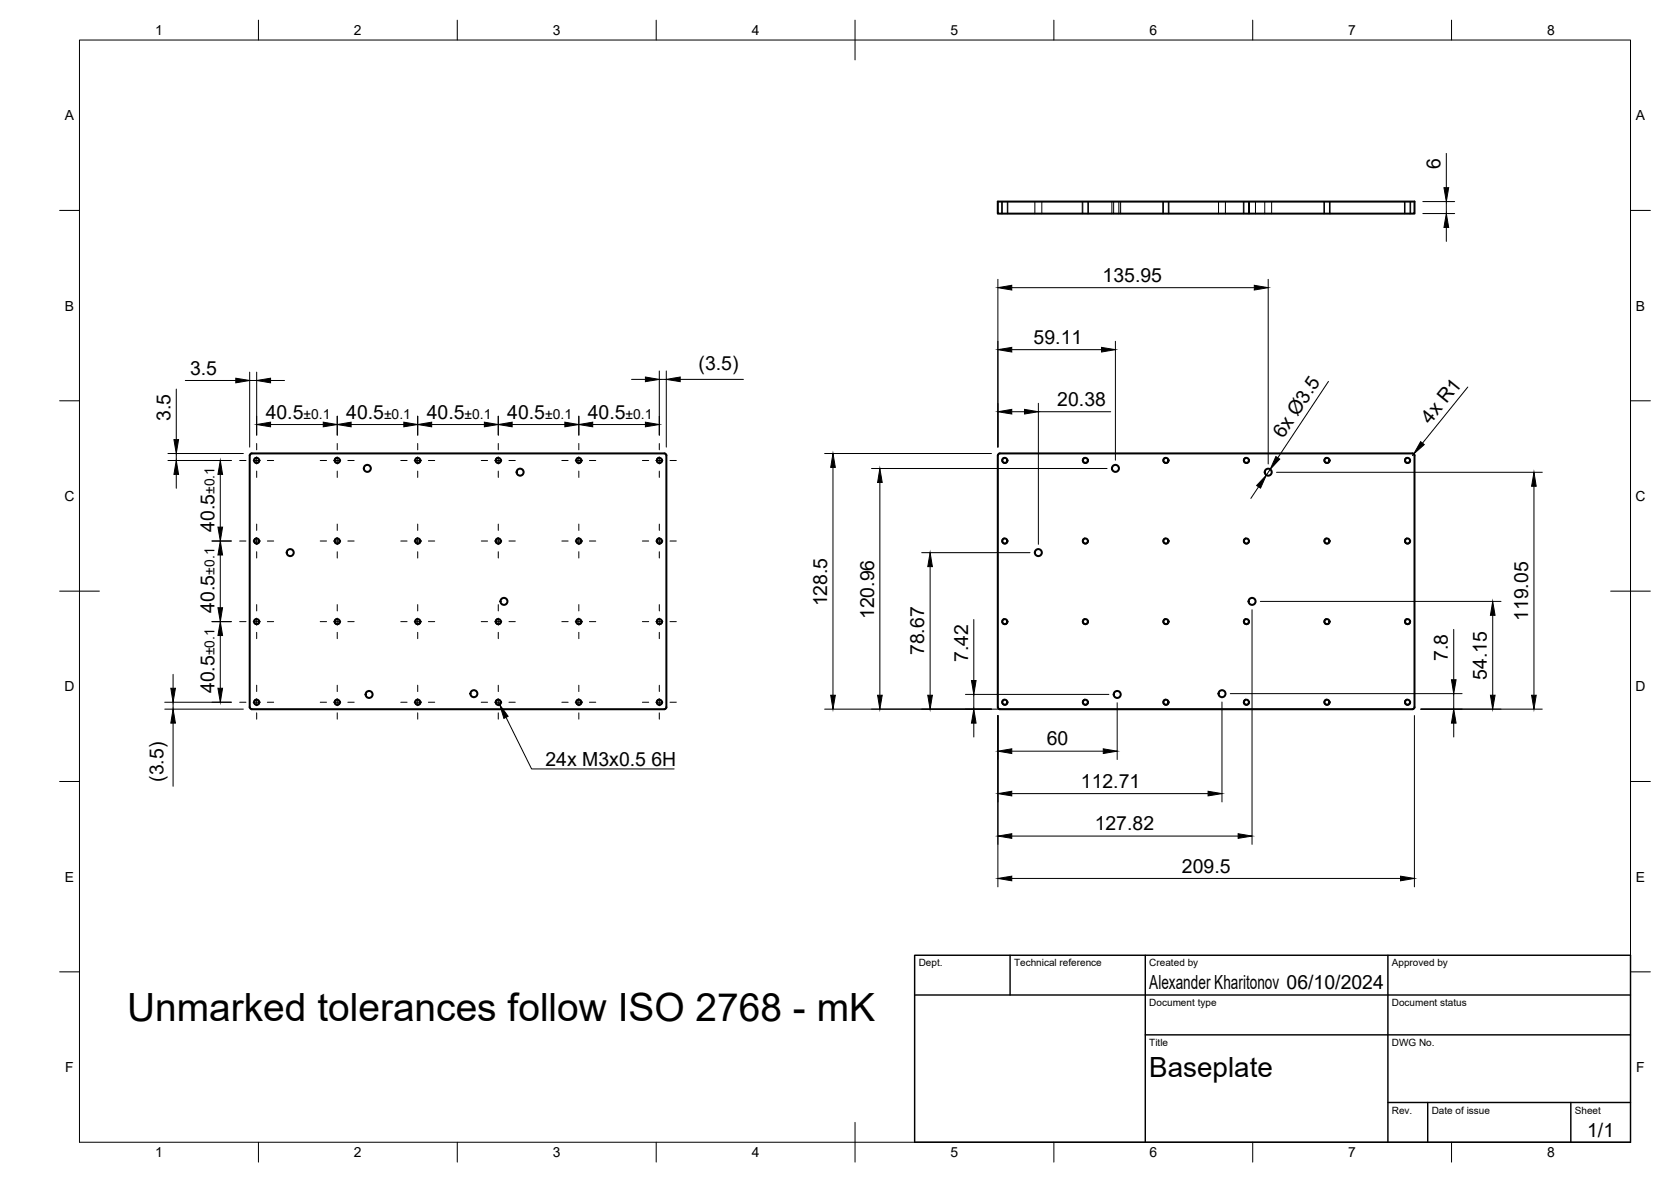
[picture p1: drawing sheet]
<svg xmlns="http://www.w3.org/2000/svg" width="420mm" height="297mm" viewBox="0 0 420 297" stroke-linecap="round" stroke-linejoin="round" font-family="sans-serif">
<!-- layer: Visible -->
<g fill="none" stroke="#000" stroke-width=".51">
<path d="M250.9 50.7h104.8v3h-104.8zM167 113.9l-104 .1-.2 .4v63.3l.5 .5h103.7M167.1 113.9l.4 .3 .1 .3v63.2l-.3 .4-.2 .1M250.9 114.5v63.2M250.9 114.4l.1-.2 .4-.3h103.8l.2 .1 .3 .4v63.3l-.3 .4-104 .1-.5-.5"/>
<circle cx="64.5" cy="115.7" r=".62"/>
<circle cx="84.8" cy="115.7" r=".62"/>
<circle cx="92.4" cy="117.7" r=".88"/>
<circle cx="105.1" cy="115.7" r=".62"/>
<circle cx="125.3" cy="115.7" r=".62"/>
<circle cx="130.8" cy="118.7" r=".88"/>
<circle cx="145.6" cy="115.7" r=".62"/>
<circle cx="165.8" cy="115.7" r=".62"/>
<circle cx="252.7" cy="115.7" r=".62"/>
<circle cx="272.9" cy="115.7" r=".62"/>
<circle cx="280.5" cy="117.7" r=".88"/>
<circle cx="293.2" cy="115.7" r=".62"/>
<circle cx="313.4" cy="115.7" r=".62"/>
<circle cx="318.9" cy="118.7" r=".88"/>
<circle cx="333.7" cy="115.7" r=".62"/>
<circle cx="353.9" cy="115.7" r=".62"/>
<circle cx="64.5" cy="135.9" r=".62"/>
<circle cx="73" cy="138.9" r=".88"/>
<circle cx="84.8" cy="135.9" r=".62"/>
<circle cx="105.1" cy="135.9" r=".62"/>
<circle cx="125.3" cy="135.9" r=".62"/>
<circle cx="145.6" cy="135.9" r=".62"/>
<circle cx="165.8" cy="135.9" r=".62"/>
<circle cx="252.7" cy="135.9" r=".62"/>
<circle cx="261.1" cy="138.9" r=".88"/>
<circle cx="272.9" cy="135.9" r=".62"/>
<circle cx="293.2" cy="135.9" r=".62"/>
<circle cx="313.4" cy="135.9" r=".62"/>
<circle cx="333.7" cy="135.9" r=".62"/>
<circle cx="353.9" cy="135.9" r=".62"/>
<circle cx="64.5" cy="156.2" r=".62"/>
<circle cx="84.8" cy="156.2" r=".62"/>
<circle cx="105.1" cy="156.2" r=".62"/>
<circle cx="125.3" cy="156.2" r=".62"/>
<circle cx="126.7" cy="151.1" r=".88"/>
<circle cx="145.6" cy="156.2" r=".62"/>
<circle cx="165.8" cy="156.2" r=".62"/>
<circle cx="252.7" cy="156.2" r=".62"/>
<circle cx="272.9" cy="156.2" r=".62"/>
<circle cx="293.2" cy="156.2" r=".62"/>
<circle cx="313.4" cy="156.2" r=".62"/>
<circle cx="314.8" cy="151.1" r=".88"/>
<circle cx="333.7" cy="156.2" r=".62"/>
<circle cx="353.9" cy="156.2" r=".62"/>
<circle cx="64.5" cy="176.5" r=".62"/>
<circle cx="84.8" cy="176.5" r=".62"/>
<circle cx="92.8" cy="174.5" r=".88"/>
<circle cx="105.1" cy="176.5" r=".62"/>
<circle cx="119.2" cy="174.3" r=".88"/>
<circle cx="125.3" cy="176.5" r=".62"/>
<circle cx="145.6" cy="176.5" r=".62"/>
<circle cx="165.8" cy="176.5" r=".62"/>
<circle cx="252.7" cy="176.5" r=".62"/>
<circle cx="272.9" cy="176.5" r=".62"/>
<circle cx="280.9" cy="174.5" r=".88"/>
<circle cx="293.2" cy="176.5" r=".62"/>
<circle cx="307.3" cy="174.3" r=".88"/>
<circle cx="313.4" cy="176.5" r=".62"/>
<circle cx="333.7" cy="176.5" r=".62"/>
<circle cx="353.9" cy="176.5" r=".62"/>
</g>
<!-- layer: Visible Narrow -->
<g fill="none" stroke="#000" stroke-width=".25">
<path d="M64.4 114.9a.77 .77 0 0 0-.6 .9 .77 .77 0 0 0 .9 .7 .77 .77 0 0 0 .6-.9M84.7 114.9a.77 .77 0 0 0-.7 .9 .77 .77 0 0 0 .9 .7 .77 .77 0 0 0 .7-.9M104.9 114.9a.77 .77 0 0 0-.6 .9 .77 .77 0 0 0 .9 .7 .77 .77 0 0 0 .6-.9M125.2 114.9a.77 .77 0 0 0-.7 .9 .77 .77 0 0 0 .9 .7 .77 .77 0 0 0 .7-.9M145.4 114.9a.77 .77 0 0 0-.6 .9 .77 .77 0 0 0 .9 .7 .77 .77 0 0 0 .6-.9M165.7 114.9a.77 .77 0 0 0-.7 .9 .77 .77 0 0 0 .9 .7 .77 .77 0 0 0 .7-.9M252.5 114.9a.77 .77 0 0 0-.6 .9 .77 .77 0 0 0 .9 .7 .77 .77 0 0 0 .6-.9M272.8 114.9a.77 .77 0 0 0-.6 .9 .77 .77 0 0 0 .8 .7 .77 .77 0 0 0 .7-.9M293 114.9a.77 .77 0 0 0-.6 .9 .77 .77 0 0 0 .9 .7 .77 .77 0 0 0 .6-.9M313.3 114.9a.77 .77 0 0 0-.7 .9 .77 .77 0 0 0 .9 .7 .77 .77 0 0 0 .7-.9M333.5 114.9a.77 .77 0 0 0-.6 .9 .77 .77 0 0 0 .9 .7 .77 .77 0 0 0 .6-.9M353.8 114.9a.77 .77 0 0 0-.6 .9 .77 .77 0 0 0 .9 .7 .77 .77 0 0 0 .6-.9"/>
<path d="M64.4 135.2a.77 .77 0 0 0-.6 .9 .77 .77 0 0 0 .9 .6 .77 .77 0 0 0 .6-.9M84.7 135.2a.77 .77 0 0 0-.7 .9 .77 .77 0 0 0 .9 .6 .77 .77 0 0 0 .7-.9M104.9 135.2a.77 .77 0 0 0-.6 .9 .77 .77 0 0 0 .9 .6 .77 .77 0 0 0 .6-.9M125.2 135.2a.77 .77 0 0 0-.7 .9 .77 .77 0 0 0 .9 .6 .77 .77 0 0 0 .7-.9M145.4 135.2a.77 .77 0 0 0-.6 .9 .77 .77 0 0 0 .9 .6 .77 .77 0 0 0 .6-.9M165.7 135.2a.77 .77 0 0 0-.7 .9 .77 .77 0 0 0 .9 .6 .77 .77 0 0 0 .7-.9M252.5 135.2a.77 .77 0 0 0-.6 .9 .77 .77 0 0 0 .9 .6 .77 .77 0 0 0 .6-.9M272.8 135.2a.77 .77 0 0 0-.6 .9 .77 .77 0 0 0 .8 .6 .77 .77 0 0 0 .7-.9M293 135.2a.77 .77 0 0 0-.6 .9 .77 .77 0 0 0 .9 .6 .77 .77 0 0 0 .6-.9M313.3 135.2a.77 .77 0 0 0-.7 .9 .77 .77 0 0 0 .9 .6 .77 .77 0 0 0 .7-.9M333.5 135.2a.77 .77 0 0 0-.6 .9 .77 .77 0 0 0 .9 .6 .77 .77 0 0 0 .6-.9M353.8 135.2a.77 .77 0 0 0-.6 .9 .77 .77 0 0 0 .9 .6 .77 .77 0 0 0 .6-.9"/>
<path d="M64.4 155.4a.77 .77 0 0 0-.6 .9 .77 .77 0 0 0 .9 .7 .77 .77 0 0 0 .6-.9M84.7 155.4a.77 .77 0 0 0-.7 .9 .77 .77 0 0 0 .9 .7 .77 .77 0 0 0 .7-.9M104.9 155.4a.77 .77 0 0 0-.6 .9 .77 .77 0 0 0 .9 .7 .77 .77 0 0 0 .6-.9M125.2 155.4a.77 .77 0 0 0-.7 .9 .77 .77 0 0 0 .9 .7 .77 .77 0 0 0 .7-.9M145.4 155.4a.77 .77 0 0 0-.6 .9 .77 .77 0 0 0 .9 .7 .77 .77 0 0 0 .6-.9M165.7 155.4a.77 .77 0 0 0-.7 .9 .77 .77 0 0 0 .9 .7 .77 .77 0 0 0 .7-.9M252.5 155.4a.77 .77 0 0 0-.6 .9 .77 .77 0 0 0 .9 .7 .77 .77 0 0 0 .6-.9M272.8 155.4a.77 .77 0 0 0-.6 .9 .77 .77 0 0 0 .8 .7 .77 .77 0 0 0 .7-.9M293 155.4a.77 .77 0 0 0-.6 .9 .77 .77 0 0 0 .9 .7 .77 .77 0 0 0 .6-.9M313.3 155.4a.77 .77 0 0 0-.7 .9 .77 .77 0 0 0 .9 .7 .77 .77 0 0 0 .7-.9M333.5 155.4a.77 .77 0 0 0-.6 .9 .77 .77 0 0 0 .9 .7 .77 .77 0 0 0 .6-.9M353.8 155.4a.77 .77 0 0 0-.6 .9 .77 .77 0 0 0 .9 .7 .77 .77 0 0 0 .6-.9"/>
<path d="M64.4 175.7a.77 .77 0 0 0-.6 .9 .77 .77 0 0 0 .9 .6 .77 .77 0 0 0 .6-.9M84.7 175.7a.77 .77 0 0 0-.7 .9 .77 .77 0 0 0 .9 .6 .77 .77 0 0 0 .7-.9M104.9 175.7a.77 .77 0 0 0-.6 .9 .77 .77 0 0 0 .9 .6 .77 .77 0 0 0 .6-.9M125.2 175.7a.77 .77 0 0 0-.7 .9 .77 .77 0 0 0 .9 .6 .77 .77 0 0 0 .7-.9M145.4 175.7a.77 .77 0 0 0-.6 .9 .77 .77 0 0 0 .9 .6 .77 .77 0 0 0 .6-.9M165.7 175.7a.77 .77 0 0 0-.7 .9 .77 .77 0 0 0 .9 .6 .77 .77 0 0 0 .7-.9M252.5 175.7a.77 .77 0 0 0-.6 .9 .77 .77 0 0 0 .9 .6 .77 .77 0 0 0 .6-.9M272.8 175.7a.77 .77 0 0 0-.6 .9 .77 .77 0 0 0 .8 .6 .77 .77 0 0 0 .7-.9M293 175.7a.77 .77 0 0 0-.6 .9 .77 .77 0 0 0 .9 .6 .77 .77 0 0 0 .6-.9M313.3 175.7a.77 .77 0 0 0-.7 .9 .77 .77 0 0 0 .9 .6 .77 .77 0 0 0 .7-.9M333.5 175.7a.77 .77 0 0 0-.6 .9 .77 .77 0 0 0 .9 .6 .77 .77 0 0 0 .6-.9M353.8 175.7a.77 .77 0 0 0-.6 .9 .77 .77 0 0 0 .9 .6 .77 .77 0 0 0 .6-.9"/>
</g>
<!-- layer: Hidden -->
<g fill="none" stroke="#000" stroke-width=".25">
<path d="M252 50.7v3M253.3 50.7v3M260.2 50.7v3M262 50.7v3M272.3 50.7v3M273.5 50.7v3M279.6 50.7v3M280 50.7v3M281.3 50.7v3M281.8 50.7v3M292.5 50.7v3M293.8 50.7v3"/>
<path d="M306.4 50.7v3M308.1 50.7v3M312.8 50.7v3M313.9 50.7v3M314 50.7v3M315.7 50.7v3M318 50.7v3M319.7 50.7v3M333 50.7v3M334.3 50.7v3M353.3 50.7v3M354.5 50.7v3"/>
</g>
<!-- layer: Hidden Narrow -->
<path d="M251.9 50.7v3M253.4 50.7v3M272.1 50.7v3M273.7 50.7v3M292.4 50.7v3M293.9 50.7v3M312.6 50.7v3M314.2 50.7v3M332.9 50.7v3M334.4 50.7v3M353.1 50.7v3M354.7 50.7v3" fill="none" stroke="#000" stroke-width=".25"/>
<!-- layer: BORDER -->
<g fill="none" stroke="#000" stroke-width=".25">
<path d="M20 10.1h390v276.9h-390zM65 5.1v5M115 5.1v5M165 5.1v5M215 5.1v10M265 5.1v5M315 5.1v5M365 5.1v5M15 52.9h5M410 52.9h5M15 100.7h5M410 100.7h5"/>
<path d="M15 148.6h10M405 148.6h10M15 196.4h5M410 196.4h5M15 244.2h5M410 244.2h5M65 287v5M115 287v5M165 287v5M215 282.1v9.9M265 287v5M315 287v5"/>
<path d="M365 287v5"/>
</g>
<!-- layer: TITLEBLOCK -->
<path d="M230 240.1h180v46.9h-180zM230 250h180M254 240.1v9.9M288 240.1v46.9M349 240.1v46.9M288 260.1h122M349 277.1h61M359 277.1v9.9M395 277.1v9.9" fill="none" stroke="#000" stroke-width=".36"/>
<!-- layer: FD_Dimensions -->
<g fill="none" stroke="#000" stroke-width=".25">
<path d="M363.7 38.6v8.6M357.8 53.7h8M357.8 50.7h8M363.7 50.7v3M363.7 57.2v3.5M250.9 70.2v42.2M254.4 72.3h61M318.9 70.2v46.4M44.3 97.8v12.7M46.6 95.6h12.7M62.8 93.5v18.9M62.8 95.6h1.7"/>
<path d="M64.5 93.5v15.9M68 95.6h3.5M158.8 95.3h3.5M165.8 93.2v16.2M165.8 95.3h1.7M167.5 93.2v19.2M171 95.3h15.9M254.4 87.9h22.6M280.5 85.8v29.8M334 95.8l-12.7 19.2M369.1 97.3l-11.4 14.1M42.2 114h19"/>
<path d="M42.2 115.7h16M44.3 114v1.7M44.3 119.2v3.5M55.4 119.2v13.3M68 106.7h13.3M84.8 104.6v4.8M88.3 106.7h13.2M105 104.6v4.8M108.5 106.7h13.3M125.3 104.6v4.8M128.8 106.7h13.2M145.5 104.6v4.8"/>
<path d="M149 106.7h13.3M207.3 114h42M209.4 117.5v57.2M219.1 117.7h59.3M254.4 103.5h3.2M261.1 101.4v35.4M261.1 103.5h18.2M319.4 118l-1 1.4M321 118.7h66.8M355.5 114.1l-.3 .4M53.3 136h4.9M55.4 139.5v13.2"/>
<path d="M221.2 121.2v53.5M231.8 138.9h27.2M316.5 122.3l-2 3M385.7 122.2v52.5M53.3 156.2h4.9M55.4 159.7v13.3M233.9 142.4v32.3M244.9 155.7v15.3M314.8 153.2v59M316.9 151.1h60.5M365.5 158.2v12.6M375.3 154.6v20.1"/>
<path d="M41.4 178.2h19.8M41.4 176.5h16.8M43.5 169.5v3.5M43.5 176.5v1.7M207.3 178.2h145.8M242.8 174.5h36M244.9 174.5v3.7M250.9 179.8v43.1M280.9 176.6v14.3M307.3 176.4v25.1M309.4 174.3h58.2M355.6 179.8v43.1"/>
<path d="M357.3 178.2h30.5M365.5 174.3v3.9M43.5 181.7v15.9M244.9 181.7v3.5M254.4 199.4h49.4M254.4 188.8h23M365.5 181.7v3.5M254.4 210.1h56.9M254.4 220.8h97.7"/>
</g>
<g fill="#000" stroke="#000" stroke-width=".25">
<path d="M363.7 53.7l.6 3.5h-1.2zM363.1 47.2h1.2l-.6 3.5zM250.9 72.3l3.5-.6v1.2zM315.4 71.7l3.5 .6-3.5 .6zM59.3 95l3.5 .6-3.5 .6zM64.5 95.6l3.5-.6v1.2zM162.3 94.7l3.5 .6-3.5 .6zM167.5 95.3l3.5-.6v1.2zM250.9 87.9l3.5-.6v1.2zM277 87.3l3.5 .6-3.5 .6zM44.3 115.7l.6 3.5h-1.2zM43.7 110.5h1.2l-.6 3.5z"/>
<path d="M55.4 115.7l.6 3.5h-1.2zM64.5 106.7l3.5-.6v1.2zM81.3 106.1l3.5 .6-3.5 .6zM84.8 106.7l3.5-.6v1.2zM101.5 106.1l3.5 .6-3.5 .6zM105 106.7l3.5-.6v1.2zM121.8 106.1l3.5 .6-3.5 .6zM125.3 106.7l3.5-.6v1.2zM142 106.1l3.5 .6-3.5 .6zM145.5 106.7l3.5-.6v1.2zM162.3 106.1l3.5 .6-3.5 .6zM209.4 114l.6 3.5h-1.1z"/>
<path d="M250.9 103.5l3.5-.6v1.1zM257.6 102.9l3.5 .6-3.5 .5zM320.8 114.7l1 .7-2.4 2.6zM357.2 111l.9 .7-2.6 2.4zM54.8 132.5h1.2l-.6 3.5zM55.4 136l.6 3.5h-1.2zM221.2 117.7l.6 3.5h-1.1zM318.4 119.4l-1.5 3.3-.9-.7zM385.7 118.7l.6 3.5h-1.2zM54.8 152.7h1.2l-.6 3.5zM55.4 156.2l.6 3.5h-1.2zM233.9 138.9l.5 3.5h-1.1z"/>
<path d="M375.3 151.1l.6 3.5h-1.1zM42.9 173h1.2l-.6 3.5zM54.8 173h1.2l-.6 3.5zM208.9 174.7h1.1l-.6 3.5zM220.7 174.7h1.1l-.6 3.5zM233.3 174.7h1.1l-.5 3.5zM244.3 171h1.1l-.5 3.5zM365 170.8h1.1l-.6 3.5zM374.8 174.7h1.1l-.6 3.5zM385.1 174.7h1.2l-.6 3.5zM43.5 178.2l.6 3.5h-1.2zM244.9 178.2l.5 3.5h-1.1z"/>
<path d="M250.9 199.4l3.5-.6v1.2zM250.9 188.8l3.5-.6v1.2zM277.4 188.2l3.5 .6-3.5 .6zM303.8 198.8l3.5 .6-3.5 .6zM365.5 178.2l.6 3.5h-1.1zM250.9 210.1l3.5-.6v1.2zM311.3 209.5l3.5 .6-3.5 .6zM250.9 220.8l3.5-.6v1.1zM352.1 220.2l3.5 .6-3.5 .5z"/>
</g>
<!-- layer: Hole Notes -->
<path d="M125.7 177.1l2.1 2.9-1.1 .5z" fill="#000" stroke="#000" stroke-width=".25"/>
<path d="M127.2 180.3l6.5 12.9h35.8" fill="none" stroke="#000" stroke-width=".25"/>
<!-- layer: Smart Centers -->
<g fill="none" stroke="#000" stroke-width=".25">
<path d="M60.3 115.7h1.5M63.6 115.7h1.8M64.5 111.4v1.6M64.5 114.8v1.8M64.5 118.4v1.6M67.2 115.7h1.6M80.5 115.7h1.6M83.9 115.7h1.8M84.8 111.4v1.6M84.8 114.8v1.8M84.8 118.4v1.6M87.5 115.7h1.5"/>
<path d="M100.8 115.7h1.6M104.1 115.7h1.8M105 111.4v1.6M105 114.8v1.8M105 118.4v1.6M107.7 115.7h1.6M121 115.7h1.6M124.4 115.7h1.8M125.3 111.4v1.6M125.3 114.8v1.8M125.3 118.4v1.6M128 115.7h1.6"/>
<path d="M141.3 115.7h1.6M144.6 115.7h1.8M145.5 111.4v1.6M145.5 114.8v1.8M145.5 118.4v1.6M148.2 115.7h1.6M161.5 115.7h1.6M164.9 115.7h1.8M165.8 111.4v1.6M165.8 114.8v1.8M165.8 118.4v1.6M168.5 115.7h1.6"/>
<path d="M60.3 136h1.5M63.6 136h1.8M64.5 131.7v1.6M64.5 135.1v1.8M64.5 138.6v1.6M67.2 136h1.6M80.5 136h1.6M83.9 136h1.8M84.8 131.7v1.6M84.8 135.1v1.8M84.8 138.6v1.6M87.5 136h1.5"/>
<path d="M100.8 136h1.6M104.1 136h1.8M105 131.7v1.6M105 135.1v1.8M105 138.6v1.6M107.7 136h1.6M121 136h1.6M124.4 136h1.8M125.3 131.7v1.6M125.3 135.1v1.8M125.3 138.6v1.6M128 136h1.6"/>
<path d="M141.3 136h1.6M144.6 136h1.8M145.5 131.7v1.6M145.5 135.1v1.8M145.5 138.6v1.6M148.2 136h1.6M161.5 136h1.6M164.9 136h1.8M165.8 131.7v1.6M165.8 135.1v1.8M165.8 138.6v1.6M168.5 136h1.6"/>
<path d="M60.3 156.2h1.5M63.6 156.2h1.8M64.5 151.9v1.6M64.5 155.3v1.8M64.5 158.9v1.6M67.2 156.2h1.6M80.5 156.2h1.6M83.9 156.2h1.8M84.8 151.9v1.6M84.8 155.3v1.8M84.8 158.9v1.6M87.5 156.2h1.5"/>
<path d="M100.8 156.2h1.6M104.1 156.2h1.8M105 151.9v1.6M105 155.3v1.8M105 158.9v1.6M107.7 156.2h1.6M121 156.2h1.6M124.4 156.2h1.8M125.3 151.9v1.6M125.3 155.3v1.8M125.3 158.9v1.6M128 156.2h1.6"/>
<path d="M141.3 156.2h1.6M144.6 156.2h1.8M145.5 151.9v1.6M145.5 155.3v1.8M145.5 158.9v1.6M148.2 156.2h1.6M161.5 156.2h1.6M164.9 156.2h1.8M165.8 151.9v1.6M165.8 155.3v1.8M165.8 158.9v1.6M168.5 156.2h1.6"/>
<path d="M60.3 176.5h1.5M63.6 176.5h1.8M64.5 172.2v1.6M64.5 175.6v1.8M64.5 179.1v1.6M67.2 176.5h1.6M80.5 176.5h1.6M83.9 176.5h1.8M84.8 172.2v1.6M84.8 175.6v1.8M84.8 179.1v1.6M87.5 176.5h1.5"/>
<path d="M100.8 176.5h1.6M104.1 176.5h1.8M105 172.2v1.6M105 175.6v1.8M105 179.1v1.6M107.7 176.5h1.6M121 176.5h1.6M124.4 176.5h1.8M125.3 172.2v1.6M125.3 175.6v1.8M125.3 179.1v1.6M128 176.5h1.6"/>
<path d="M141.3 176.5h1.6M144.6 176.5h1.8M145.5 172.2v1.6M145.5 175.6v1.8M145.5 179.1v1.6M148.2 176.5h1.6M161.5 176.5h1.6M164.9 176.5h1.8M165.8 172.2v1.6M165.8 175.6v1.8M165.8 179.1v1.6M168.5 176.5h1.6"/>
</g>
<text font-size="9.8" x="32" y="256.5">Unmarked tolerances follow ISO 2768 - mK</text>
<text font-size="7" x="289" y="270.6">Baseplate</text>
<g font-size="4.9">
<text x="362.2" y="42.4" transform="rotate(-90 362.2 42.4)">6</text>
<text x="277.2" y="70.8">135.95</text>
<text x="259.9" y="86.4">59.11</text>
<text x="47.8" y="94.2">3.5</text>
<text x="175.6" y="92.9">(3.5)</text>
<text x="42.9" y="105.8" transform="rotate(-90 42.9 105.8)">3.5</text>
<text x="66.8" y="105.2">40.5</text>
<text x="87.1" y="105.2">40.5</text>
<text x="107.3" y="105.2">40.5</text>
<text x="127.6" y="105.2">40.5</text>
<text x="147.8" y="105.2">40.5</text>
<text x="265.9" y="102">20.38</text>
<text x="359.6" y="106.7" transform="rotate(-51 359.6 106.7)">4x R1</text>
<text x="322.6" y="110.3" transform="rotate(-56 322.6 110.3)">6x Ø3.5</text>
<text x="53.9" y="133.7" transform="rotate(-90 53.9 133.7)">40.5</text>
<text x="53.9" y="154" transform="rotate(-90 53.9 154)">40.5</text>
<text x="208" y="152.4" transform="rotate(-90 208 152.4)">128.5</text>
<text x="219.8" y="155.6" transform="rotate(-90 219.8 155.6)">120.96</text>
<text x="384.2" y="156.1" transform="rotate(-90 384.2 156.1)">119.05</text>
<text x="232.4" y="164.7" transform="rotate(-90 232.4 164.7)">78.67</text>
<text x="243.5" y="166.3" transform="rotate(-90 243.5 166.3)">7.42</text>
<text x="364.1" y="166.1" transform="rotate(-90 364.1 166.1)">7.8</text>
<text x="373.9" y="170.8" transform="rotate(-90 373.9 170.8)">54.15</text>
<text x="53.9" y="174.2" transform="rotate(-90 53.9 174.2)">40.5</text>
<text x="263.2" y="187.3">60</text>
<text x="41.1" y="196.5" transform="rotate(-90 41.1 196.5)">(3.5)</text>
<text x="137.2" y="192.5">24x M3x0.5</text>
<text x="163.8" y="192.5">6H</text>
<text x="271.8" y="198">112.71</text>
<text x="275.3" y="208.6">127.82</text>
<text x="297.2" y="219.3">209.5</text>
<text x="289" y="248.5">Alexander Kharitonov 06/10/2024</text>
<text x="399.1" y="285.7">1/1</text>
</g>
<g font-size="3.5">
<text x="39" y="8.8">1</text>
<text x="89" y="8.8">2</text>
<text x="139" y="8.8">3</text>
<text x="189" y="8.8">4</text>
<text x="239" y="8.8">5</text>
<text x="289" y="8.8">6</text>
<text x="339" y="8.8">7</text>
<text x="389" y="8.8">8</text>
<text x="16.3" y="30.2">A</text>
<text x="411.3" y="30.2">A</text>
<text x="16.3" y="78">B</text>
<text x="411.3" y="78">B</text>
<text x="76.3" y="105.2">±0.1</text>
<text x="96.6" y="105.2">±0.1</text>
<text x="116.8" y="105.2">±0.1</text>
<text x="137.1" y="105.2">±0.1</text>
<text x="157.3" y="105.2">±0.1</text>
<text x="16.2" y="125.9">C</text>
<text x="53.9" y="124.2" transform="rotate(-90 53.9 124.2)">±0.1</text>
<text x="411.2" y="125.9">C</text>
<text x="53.9" y="144.4" transform="rotate(-90 53.9 144.4)">±0.1</text>
<text x="53.9" y="164.7" transform="rotate(-90 53.9 164.7)">±0.1</text>
<text x="16.2" y="173.7">D</text>
<text x="411.2" y="173.7">D</text>
<text x="16.3" y="221.6">E</text>
<text x="411.3" y="221.6">E</text>
<text x="16.4" y="269.4">F</text>
<text x="411.4" y="269.4">F</text>
<text x="39" y="290.8">1</text>
<text x="89" y="290.8">2</text>
<text x="139" y="290.8">3</text>
<text x="189" y="290.8">4</text>
<text x="239" y="290.8">5</text>
<text x="289" y="290.8">6</text>
<text x="339" y="290.8">7</text>
<text x="389" y="290.8">8</text>
</g>
<g font-size="2.5">
<text x="231" y="242.9">Dept.</text>
<text x="255" y="242.9">Technical reference</text>
<text x="289" y="242.9">Created by</text>
<text x="350" y="242.9">Approved by</text>
<text x="289" y="252.8">Document type</text>
<text x="350" y="252.8">Document status</text>
<text x="289" y="262.9">Title</text>
<text x="350" y="262.9">DWG No.</text>
<text x="350" y="279.9">Rev.</text>
<text x="360" y="279.9">Date of issue</text>
<text x="396" y="279.9">Sheet</text>
</g>
</svg>
